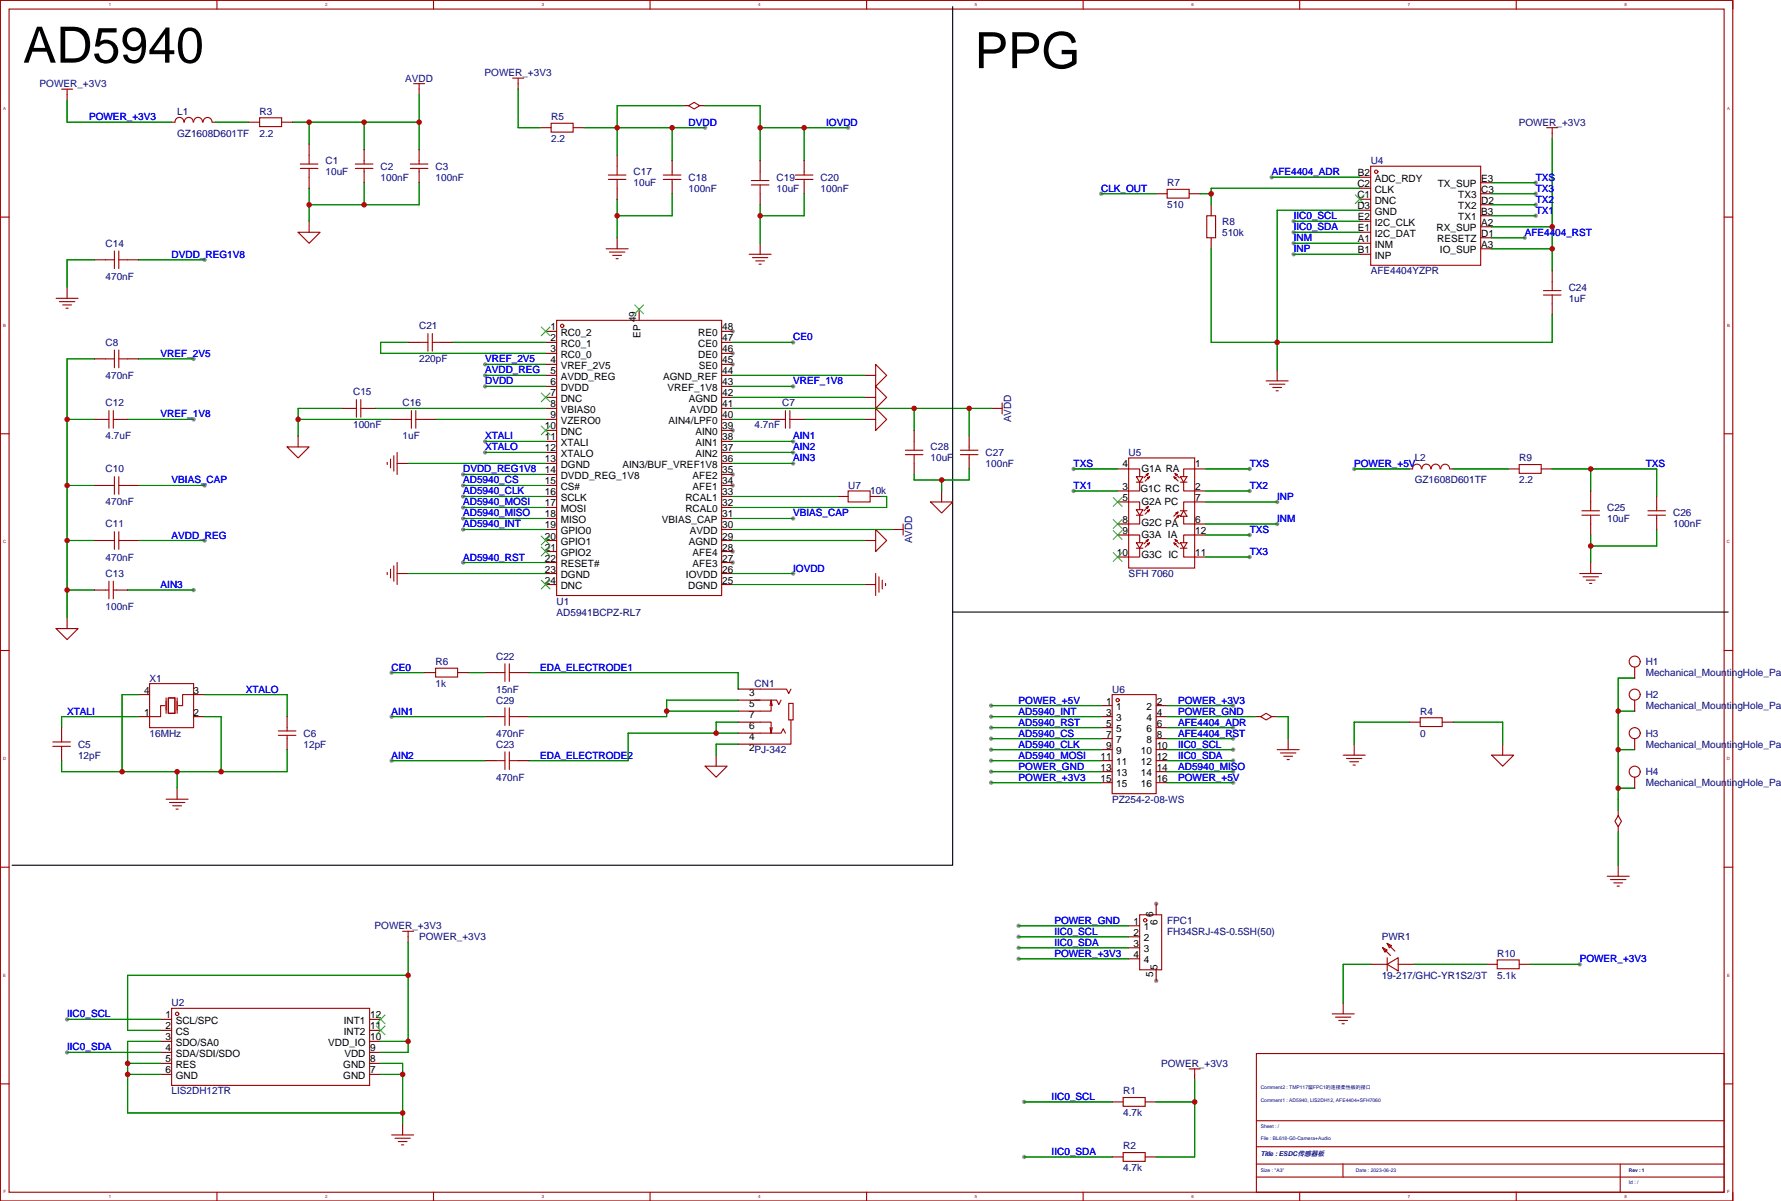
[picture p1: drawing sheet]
<svg xmlns="http://www.w3.org/2000/svg" width="571mm" height="385mm" viewBox="0 0 571 385" stroke-linecap="round" stroke-linejoin="round" font-family="sans-serif">
<g fill="#999">
<circle cx="317.9" cy="226.1" r=".71"/>
<circle cx="317.9" cy="229.7" r=".71"/>
<circle cx="317.9" cy="233.2" r=".71"/>
<circle cx="317.9" cy="236.7" r=".71"/>
<circle cx="317.9" cy="240.2" r=".71"/>
<circle cx="317.9" cy="243.8" r=".71"/>
<circle cx="317.9" cy="247.3" r=".71"/>
<circle cx="317.9" cy="250.8" r=".71"/>
<circle cx="395.5" cy="226.1" r=".71"/>
<circle cx="395.5" cy="233.2" r=".71"/>
<circle cx="395.5" cy="236.7" r=".71"/>
<circle cx="395.5" cy="240.2" r=".71"/>
<circle cx="395.5" cy="243.8" r=".71"/>
<circle cx="395.5" cy="247.3" r=".71"/>
<circle cx="395.5" cy="250.8" r=".71"/>
<circle cx="21.5" cy="326.7" r=".71"/>
<circle cx="21.5" cy="337.3" r=".71"/>
<circle cx="328.4" cy="353.1" r=".71"/>
<circle cx="328.4" cy="370.8" r=".71"/>
<circle cx="326.7" cy="296.7" r=".71"/>
<circle cx="326.7" cy="300.2" r=".71"/>
<circle cx="326.7" cy="303.7" r=".71"/>
<circle cx="326.7" cy="307.3" r=".71"/>
<circle cx="155.6" cy="141.5" r=".71"/>
<circle cx="155.6" cy="145" r=".71"/>
<circle cx="155.6" cy="116.8" r=".71"/>
<circle cx="148.5" cy="152" r=".71"/>
<circle cx="254.4" cy="148.5" r=".71"/>
<circle cx="254.4" cy="123.8" r=".71"/>
<circle cx="254.4" cy="166.2" r=".71"/>
<circle cx="155.6" cy="120.3" r=".71"/>
<circle cx="62.1" cy="115" r=".71"/>
<circle cx="62.1" cy="134.4" r=".71"/>
<circle cx="65.6" cy="155.6" r=".71"/>
<circle cx="65.6" cy="173.2" r=".71"/>
<circle cx="62.1" cy="189.1" r=".71"/>
<circle cx="65.6" cy="83.3" r=".71"/>
<circle cx="155.6" cy="123.8" r=".71"/>
<circle cx="254.4" cy="183.8" r=".71"/>
<circle cx="272" cy="40.9" r=".71"/>
<circle cx="226.1" cy="40.9" r=".71"/>
<circle cx="148.5" cy="155.6" r=".71"/>
<circle cx="148.5" cy="159.1" r=".71"/>
<circle cx="148.5" cy="162.6" r=".71"/>
<circle cx="148.5" cy="166.2" r=".71"/>
<circle cx="148.5" cy="169.7" r=".71"/>
<circle cx="148.5" cy="180.3" r=".71"/>
<circle cx="407.8" cy="56.8" r=".71"/>
<circle cx="353.1" cy="62.1" r=".71"/>
<circle cx="414.9" cy="78" r=".71"/>
<circle cx="414.9" cy="81.5" r=".71"/>
<circle cx="409.6" cy="167.9" r=".71"/>
<circle cx="409.6" cy="160.9" r=".71"/>
<circle cx="414.9" cy="74.4" r=".71"/>
<circle cx="414.9" cy="70.9" r=".71"/>
<circle cx="489" cy="76.2" r=".71"/>
<circle cx="492.5" cy="58.6" r=".71"/>
<circle cx="492.5" cy="62.1" r=".71"/>
<circle cx="492.5" cy="65.6" r=".71"/>
<circle cx="492.5" cy="69.1" r=".71"/>
<circle cx="344.3" cy="150.3" r=".71"/>
<circle cx="344.3" cy="157.3" r=".71"/>
<circle cx="400.8" cy="150.3" r=".71"/>
<circle cx="400.8" cy="157.3" r=".71"/>
<circle cx="400.8" cy="171.4" r=".71"/>
<circle cx="400.8" cy="178.5" r=".71"/>
<circle cx="434.3" cy="150.3" r=".71"/>
<circle cx="506.6" cy="309" r=".71"/>
<circle cx="125.6" cy="215.5" r=".71"/>
<circle cx="254.4" cy="109.7" r=".71"/>
<circle cx="125.6" cy="243.8" r=".71"/>
<circle cx="254.4" cy="145" r=".71"/>
<circle cx="125.6" cy="229.7" r=".71"/>
<circle cx="254.4" cy="141.5" r=".71"/>
<circle cx="235" cy="180.3" r=".71"/>
<circle cx="235" cy="176.7" r=".71"/>
<circle cx="235" cy="155.6" r=".71"/>
<circle cx="235" cy="152" r=".71"/>
<circle cx="235" cy="137.9" r=".71"/>
<circle cx="235" cy="116.8" r=".71"/>
<circle cx="235" cy="113.2" r=".71"/>
<circle cx="235" cy="106.2" r=".71"/>
<circle cx="370.8" cy="314.3" r=".71"/>
<circle cx="370.8" cy="289.6" r=".71"/>
</g>
<g fill="none" stroke="#a10000" stroke-width=".35">
<path d="M.1 .1h555.6v384.8h-555.6zM2.9 2.9h550v379.2h-550zM69.6 .1v2.8M139 .1v2.8M208.5 .1v2.8M277.9 .1v2.8M347.4 .1v2.8M416.8 .1v2.8M486.2 .1v2.8M555.7 .1v2.8M19.8 28.6h3.5M21.5 28.6v1.7"/>
<path d="M56.1 39.1a1.41 1.41 0 0 1 1.4-1.5 1.41 1.41 0 0 1 1.4 1.5M59.1 39.1a1.41 1.41 0 0 1 1.4-1.5 1.41 1.41 0 0 1 1.4 1.5M62.1 39.1a1.41 1.41 0 0 1 1.4-1.5 1.41 1.41 0 0 1 1.4 1.5M65.2 39.1a1.41 1.41 0 0 1 1.4-1.5 1.41 1.41 0 0 1 1.4 1.5M83.3 37.7h7v2.9h-7zM132.6 26.8h3.6M134.4 26.8v1.8M164.4 25h3.5M166.2 25v1.8M176.7 39.5h7.1v2.8h-7.1zM220.8 33.9l1.8-1.1 1.8 1.1-1.8 1zM96.3 52.6h5.7"/>
<path d="M96.3 54h5.7M99.1 49.7v2.9M99.1 54v2.8M113.9 52.6h5.7M113.9 54h5.7M116.8 51.5v1.1M116.8 54v1M131.6 52.6h5.6M131.6 54h5.6M134.4 51.5v1.1M134.4 54v1M195.1 56.1h5.6"/>
<path d="M195.1 57.5h5.6M197.9 53.3v2.8M197.9 57.5v2.8M212.7 56.1h5.7M212.7 57.5h5.7M215.5 55v1.1M215.5 57.5v1.1M240.9 57.9h5.7M240.9 59.3h5.7M243.8 55v2.9M243.8 59.3v2.8M255.1 56.1h5.6"/>
<path d="M255.1 57.5h5.6M257.9 55v1.1M257.9 57.5v1.1M439.6 53.3h35.2v31.7h-35.2zM496 40.9h3.5M497.8 40.9v1.8M.1 69.6h2.8M95.6 74.4h7.1l-3.6 3.6zM194.4 79.7h7M374.3 60.7h7.1v2.8h-7.1zM387 69.1h2.8v7.1h-2.8zM552.9 69.6h2.8"/>
<path d="M18 95.6h7M19 96.7h5M20.1 97.7h2.8M21.2 98.8h.7M33.9 83.3h2.8M36.7 80.4v5.7M38.1 80.4v5.7M38.1 83.3h2.8M195.4 80.8h5M196.5 81.8h2.8M197.6 82.9h.7M240.2 81.5h7.1"/>
<path d="M241.3 82.6h4.9M242.4 83.6h2.8M243.4 84.7h.7M494.9 93.1h5.7M494.9 94.5h5.7M497.8 90.3v2.8M497.8 94.5v2.9M33.9 115h2.8M36.7 112.2v5.6M38.1 115h2.8M38.1 112.2v5.6M134.4 109.7h2.8"/>
<path d="M137.2 106.9v5.6M138.6 109.7h2.9M138.6 106.9v5.6M178.5 102.7h52.9v88.2h-52.9zM280.8 116.8l3.5 3.5-3.5 3.5zM.1 139h2.8M33.9 134.4h1M34.9 131.6v5.6M36.3 134.4h1.1M36.3 131.6v5.6M113.2 130.9h1.1M114.3 128.1v5.6"/>
<path d="M115.7 130.9h1.1M115.7 128.1v5.6M129.1 134.4h2.8M131.9 131.6v5.6M133.3 134.4h2.9M133.3 131.6v5.6M250.8 134.4h1.1M251.9 131.6v5.6M253.3 131.6v5.6M253.3 134.4h1.1M280.8 130.9l3.5 3.5-3.5 3.5zM280.8 123.8l3.5 3.6-3.5 3.5z"/>
<path d="M319.6 130.9h1.8M321.4 129.1v3.5M406 122.1h7.1M407.1 123.1h4.9M408.2 124.2h2.8M409.2 125.2h.7M552.9 139h2.8M33.9 155.6h2.8M36.7 152.8v5.6M38.1 152.8v5.6M38.1 155.6h2.8M92.1 143.2h7l-3.5 3.6z"/>
<path d="M124.2 148.2v.7M125.2 147.1v2.8M126.3 146.1v4.9M127.4 145v7M272 157.3h7v3.6h-7zM290.3 144.3h5.7M290.3 145.7h5.7M293.2 141.5v2.8M293.2 145.7v2.8M308 144.3h5.6M308 145.7h5.6M310.8 143.2v1.1"/>
<path d="M310.8 145.7v1.1M361.9 146.8h21.2v35.2h-21.2zM361.9 150.3h3.6v2.5M364.4 152.8h2.1l-1 1.7zM364.4 154.5h2.1M365.5 154.5v2.8h-3.6M367.6 152l.7-.3-.4 .7zM367.9 153.1l.8-.3-.4 .7zM367.9 152l-1 1.1M368.3 153.1l-1.1 1.1M376.4 152.8l.7 .3-.3 .4zM376.8 151.7l.7 .3-.4 .4z"/>
<path d="M376.8 153.1l1 1.1M377.1 152l1.1 1.1M378.5 152.8h2.1l-1 1.7zM378.5 154.5h2.1M379.6 154.5v2.8h3.5M383.1 150.3h-3.5v2.5M453 150.3a1.41 1.41 0 0 1 1.4-1.6 1.41 1.41 0 0 1 1.4 1.6M456 150.3a1.41 1.41 0 0 1 1.4-1.6 1.41 1.41 0 0 1 1.4 1.6M459 150.3a1.41 1.41 0 0 1 1.4-1.6 1.41 1.41 0 0 1 1.4 1.6M462 150.3a1.41 1.41 0 0 1 1.4-1.5 1.41 1.41 0 0 1 1.4 1.5M487.2 148.9h7v2.8h-7zM33.9 173.2h2.8"/>
<path d="M36.7 170.4v5.6M38.1 170.4v5.6M38.1 173.2h2.8M280.8 169.7l3.5 3.5-3.5 3.5zM287.9 169.7h1.7M289.6 167.9v3.5M298.4 160.9h7.1l-3.5 3.5zM361.9 160.9h3.6v2.4M361.9 171.4h3.6v2.5M364.4 163.3h2.1l-1 1.8zM364.4 173.9h2.1l-1 1.8zM364.4 165.1h2.1"/>
<path d="M364.4 175.7h2.1M365.5 165.1v2.8h-3.6M365.5 175.7v2.8h-3.6M367.6 162.6l.7-.3-.4 .7zM367.6 173.2l.7-.3-.4 .7zM367.9 163.7l.8-.4-.4 .7zM367.9 174.3l.8-.4-.4 .7zM367.9 162.6l-1 1.1M367.9 173.2l-1 1.1M368.3 163.7l-1.1 1M368.3 174.3l-1.1 1M376.4 173.9l.7 .4-.3 .3z"/>
<path d="M376.8 172.9l.7 .3-.4 .4zM376.8 174.3l1 1M377.1 164.4l.7-.4-.3 .7zM377.1 173.2l1.1 1.1M377.5 165.5l.7-.4-.4 .7zM377.5 164.4l-1.1 1.1M377.8 165.5l-1 1M378.5 173.9h2.1l-1 1.8zM378.5 175.7h2.1M378.5 163.7h2.1M379.6 175.7v2.8h3.5M379.6 163.7l1 1.8h-2.1z"/>
<path d="M379.6 165.5v2.4h3.5M383.1 171.4h-3.5v2.5M383.1 160.9h-3.5v2.8M507.3 165.1h5.6M507.3 163.7h5.6M510.1 160.9v2.8M510.1 165.1v2.8M528.5 165.1h5.6M528.5 163.7h5.6M531.3 162.6v1.1M531.3 165.1v1.1M33.9 189.1h1"/>
<path d="M34.9 186.3v5.6M36.3 186.3v5.6M36.3 189.1h1.1M124.2 183.4v.8M125.2 182.4v2.8M126.3 181.3v5M127.4 180.3v7M280.8 183.8v7.1M281.9 184.9v4.9M282.9 185.9v2.8M284 187v.7M506.6 183.8h7"/>
<path d="M507.6 184.9h5M508.7 185.9h2.8M509.8 187h.7M.1 208.5h2.8M18 201.4h7l-3.5 3.6zM48 219.1h14.1v14.1h-14.1zM139.7 214.1h7.1v2.9h-7.1zM159.1 215.5h2.8M161.9 212.7v5.7M163.3 215.5h2.9M163.3 212.7v5.7M552.9 208.5h2.8"/>
<path d="M16.9 237.8h5.7M16.9 239.2h5.7M19.8 236.7v1.1M19.8 239.2v1M52.9 226.1h-1.4v3.6h-3.5M53.3 223.7v4.9M54 223.7h2.1v4.9h-2.1zM56.8 223.7v4.9M62.1 222.6h-3.5v3.5h-1.5M89.3 234.2h5.6M89.3 235.7h5.6M92.1 233.2v1"/>
<path d="M92.1 235.7v1M159.1 229.7h2.8M161.9 226.8v5.7M163.3 226.8v5.7M163.3 229.7h2.9M242 224.4h7.1l.7 1.4 .7-1.4M243.8 220.8h8.4l.7 1.4 .7-1.4M243.8 231.4h3.5v3.5l-.4-1.7M243.8 234.9h6.7l.7-1.4 .7 1.4M247.3 224.4l-.4 1.7M247.6 226.1l-.3-1.7v3.5h-3.5M247.6 233.2l-.3 1.7"/>
<path d="M252.9 225.4h1.5v5.3h-1.5zM253.6 230.7v7.8h-9.8M356.7 222.6h14.1v31.8h-14.1zM404.3 229.7l1.7-1.1 1.8 1.1-1.8 1zM455.4 230h7.1v2.8h-7.1zM53.3 256.1h7M54.3 257.2h5M55.4 258.2h2.8M56.4 259.3h.7M159.1 243.8h2.8M161.9 240.9v5.7M163.3 240.9v5.7"/>
<path d="M163.3 243.8h2.9M226.1 245.5h7.1l-3.5 3.6zM409.6 240.2h7M410.6 241.3h5M411.7 242.4h2.8M412.7 243.4h.8M430.7 242h7.1M431.8 243.1h4.9M432.9 244.1h2.8M433.9 245.2h.7M478.4 242h7l-3.5 3.5zM.1 277.9h2.8"/>
<path d="M518.9 261.4l1.1 1.8-1.1 1.7-1-1.7zM552.9 277.9h2.8M129.1 298.4h3.5M130.9 298.4v1.8M365.5 293.2h7v17.6h-7zM515.4 280.8h7.1M516.5 281.9h4.9M517.5 282.9h2.8M518.6 284h.7M443.4 303.7l1.5 .7-.8 .8zM443.4 303.7l2.5 2.5M444.9 309l3.5-2.1v4.2z"/>
<path d="M444.9 302.3l1.4 .7-.7 .7zM444.9 302.3l2.4 2.5M444.9 306.9v4.2M480.1 307.6h7.1v2.8h-7.1zM55 323.1h63.5v24.7h-63.5zM402.9 337.6h150v44.5h-150zM427.2 324.9h7.1M428.3 326h4.9M429.3 327h2.9M430.4 328.1h.7M.1 347.4h2.8M360.2 351.7h7v2.8h-7z"/>
<path d="M381.4 342.5h3.5M383.1 342.5v1.8M402.9 359.2h150M552.9 347.4h2.8M125.6 363.7h7M126.6 364.8h5M127.7 365.8h2.8M128.8 366.9h.7M360.2 369.4h7v2.8h-7zM402.9 377.2h150M402.9 373h150M402.9 367.5h150"/>
<path d="M430.7 373v4.2M519.6 373v9.1M69.6 382.1v2.8M139 382.1v2.8M208.5 382.1v2.8M277.9 382.1v2.8M347.4 382.1v2.8M416.8 382.1v2.8M486.2 382.1v2.8M555.7 382.1v2.8"/>
<circle cx="441.3" cy="55" r=".53"/>
<circle cx="180.3" cy="104.4" r=".53"/>
<circle cx="524.2" cy="212" r="1.76"/>
<circle cx="358.4" cy="224.4" r=".53"/>
<circle cx="524.2" cy="235" r="1.76"/>
<circle cx="524.2" cy="222.6" r="1.76"/>
<circle cx="524.2" cy="247.3" r="1.76"/>
<circle cx="367.2" cy="294.9" r=".53"/>
<circle cx="56.8" cy="324.9" r=".53"/>
</g>
<g fill="none" stroke="#870000" stroke-width=".35">
<path d="M21.5 30.3v1.8M55 39.2h1.1M68.1 39.2h1M79.7 39.2h3.6M90.3 39.2h3.5M134.4 28.6v1.7M166.2 26.8v1.8M219.1 33.9h1.7M224.4 33.9h1.7M99.1 46.2v3.5M99.1 56.8v3.5M116.8 48v3.5"/>
<path d="M116.8 55v3.6M134.4 48v3.5M134.4 55v3.6M173.2 40.9h3.5M183.8 40.9h3.5M197.9 49.7v3.6M215.5 51.5v3.5M215.5 58.6v3.5M243.8 51.5v3.5M257.9 51.5v3.5M257.9 58.6v3.5M436 56.8h3.6"/>
<path d="M474.8 58.6h3.6M497.8 42.7v1.7M99.1 70.9v3.5M197.9 60.3v3.6M197.9 76.2v3.5M243.8 62.1v3.5M243.8 78v3.5M370.8 62.1h3.5M381.4 62.1h3.5M388.4 65.6v3.5M388.4 76.2v3.5M436 60.3h3.6"/>
<path d="M436 63.9h3.6M436 67.4h3.6M436 70.9h3.6M436 74.4h3.6M436 78h3.6M474.8 79.7h3.6M474.8 76.2h3.6M474.8 72.7h3.6M474.8 69.1h3.6M474.8 65.6h3.6M474.8 62.1h3.6M21.5 92.1v3.5"/>
<path d="M30.3 83.3h3.6M40.9 83.3h3.5M205 99.1v3.6M436 81.5h3.6M497.8 86.8v3.5M497.8 97.4v3.5M30.3 115h3.6M40.9 115h3.5M130.9 109.7h3.5M141.5 109.7h3.5M175 106.2h3.5M175 109.7h3.5"/>
<path d="M175 113.2h3.5M175 116.8h3.5M231.4 106.2h3.5M231.4 109.7h3.5M231.4 113.2h3.5M231.4 116.8h3.5M409.6 118.5v3.6M30.3 134.4h3.6M37.4 134.4h3.5M95.6 139.7v3.5M109.7 130.9h3.5M116.8 130.9h3.5"/>
<path d="M125.6 134.4h3.5M136.2 134.4h3.5M175 120.3h3.5M175 123.8h3.5M175 127.4h3.5M175 130.9h3.5M175 134.4h3.5M175 137.9h3.5M231.4 120.3h3.5M231.4 123.8h3.5M231.4 127.4h3.5M231.4 130.9h3.5"/>
<path d="M231.4 134.4h3.5M231.4 137.9h3.5M247.3 134.4h3.5M254.4 134.4h3.5M277.3 120.3h3.5M277.3 127.4h3.5M277.3 134.4h3.5M293.2 137.9v3.6M310.8 139.7v3.5M317.9 130.9h1.7M30.3 155.6h3.6M40.9 155.6h3.5"/>
<path d="M127.4 148.5h3.5M175 141.5h3.5M175 145h3.5M175 148.5h3.5M175 152h3.5M175 155.6h3.5M175 159.1h3.5M231.4 141.5h3.5M231.4 145h3.5M231.4 148.5h3.5M231.4 152h3.5M231.4 155.6h3.5"/>
<path d="M231.4 159.1h3.5M268.5 159.1h3.5M279 159.1h3.6M293.2 148.5v3.5M302 157.3v3.6M310.8 146.8v3.5M358.4 150.3h3.5M358.4 157.3h3.5M383.1 150.3h3.5M383.1 157.3h3.5M451.9 150.3h1.1M465 150.3h1"/>
<path d="M483.7 150.3h3.5M494.2 150.3h3.6M510.1 157.3v3.6M531.3 159.1v3.5M30.3 173.2h3.6M40.9 173.2h3.5M175 162.6h3.5M175 166.2h3.5M175 169.7h3.5M175 173.2h3.5M175 176.7h3.5M231.4 162.6h3.5"/>
<path d="M231.4 166.2h3.5M231.4 169.7h3.5M231.4 173.2h3.5M231.4 176.7h3.5M277.3 173.2h3.5M286.1 169.7h1.8M358.4 160.9h3.5M358.4 167.9h3.5M358.4 171.4h3.5M358.4 178.5h3.5M383.1 160.9h3.5M383.1 167.9h3.5"/>
<path d="M383.1 171.4h3.5M383.1 178.5h3.5M510.1 167.9v3.5M531.3 166.2v3.5M21.5 197.9v3.5M30.3 189.1h3.6M37.4 189.1h3.5M127.4 183.8h3.5M175 180.3h3.5M175 183.8h3.5M175 187.3h3.5M231.4 180.3h3.5"/>
<path d="M231.4 183.8h3.5M231.4 187.3h3.5M277.3 187.3h3.5M510.1 180.3v3.5M136.2 215.5h3.5M146.8 215.5h3.5M155.6 215.5h3.5M166.2 215.5h3.5M524.2 213.8v3.5M19.8 233.2v3.5M44.4 229.7h3.6M44.4 222.6h3.6"/>
<path d="M62.1 229.7h3.5M62.1 222.6h3.5M92.1 229.7v3.5M92.1 236.7v3.5M155.6 229.7h3.5M166.2 229.7h3.5M236.7 231.4h7.1M236.7 220.8h7.1M236.7 234.9h7.1M236.7 224.4h7.1M236.7 227.9h7.1M236.7 238.5h7.1"/>
<path d="M353.1 226.1h3.6M353.1 229.7h3.6M353.1 233.2h3.6M353.1 236.7h3.6M370.8 226.1h3.5M370.8 229.7h3.5M370.8 233.2h3.5M370.8 236.7h3.5M402.5 229.7h1.8M407.8 229.7h1.8M413.1 236.7v3.5M434.3 238.5v3.5"/>
<path d="M451.9 231.4h3.5M462.5 231.4h3.5M481.9 238.5v3.5M524.2 224.4v3.5M524.2 236.7v3.5M19.8 240.2v3.6M56.8 252.6v3.5M155.6 243.8h3.5M166.2 243.8h3.5M229.7 242v3.5M353.1 250.8h3.6M353.1 247.3h3.6"/>
<path d="M353.1 243.8h3.6M353.1 240.2h3.6M370.8 250.8h3.5M370.8 247.3h3.5M370.8 243.8h3.5M370.8 240.2h3.5M518.9 259.6v1.8M524.2 249.1v3.5M518.9 264.9v1.8M518.9 277.3v3.5M361.9 296.7h3.6M370.8 289.6v3.6"/>
<path d="M130.9 300.2v1.8M361.9 300.2h3.6M361.9 303.7h3.6M361.9 307.3h3.6M370.8 310.8v3.5M439.6 309h5.3M448.4 309h5.3M476.6 309h3.5M487.2 309h3.5M51.5 326.7h3.5M51.5 330.2h3.5M51.5 333.7h3.5"/>
<path d="M51.5 337.3h3.5M118.5 326.7h3.6M118.5 330.2h3.6M118.5 333.7h3.6M118.5 337.3h3.6M430.7 321.4v3.5M51.5 340.8h3.5M51.5 344.3h3.5M118.5 340.8h3.6M118.5 344.3h3.6M356.7 353.1h3.5M367.2 353.1h3.6"/>
<path d="M383.1 344.3v1.8M129.1 360.2v3.5M356.7 370.8h3.5M367.2 370.8h3.6"/>
</g>
<g fill="none" stroke="#3c3" stroke-width=".35">
<path d="M434.6 62.4l2.8 2.9M437.4 62.4l-2.8 2.9M203.6 97.7l2.8 2.8M206.4 97.7l-2.8 2.8M173.6 104.8l2.8 2.8M176.4 104.8l-2.8 2.8M173.6 125.9l2.8 2.9M173.6 136.5l2.8 2.8M176.4 125.9l-2.8 2.9M176.4 136.5l-2.8 2.8M357 159.5l2.8 2.8M359.8 159.5l-2.8 2.8"/>
<path d="M173.6 171.8l2.8 2.8M173.6 175.3l2.8 2.9M176.4 171.8l-2.8 2.8M176.4 175.3l-2.8 2.9M357 166.5l2.8 2.8M357 170l2.8 2.9M357 177.1l2.8 2.8M359.8 166.5l-2.8 2.8M359.8 170l-2.8 2.9M359.8 177.1l-2.8 2.8M173.6 185.9l2.8 2.8M176.4 185.9l-2.8 2.8"/>
<path d="M120.6 328.8l2.9 2.8M120.6 325.3l2.9 2.8M123.5 328.8l-2.9 2.8M123.5 325.3l-2.9 2.8"/>
</g>
<g fill="none" stroke="#008700" stroke-width=".35">
<path d="M21.5 32.1v7.1h33.5M69.1 39.2h10.6M93.8 39.2h40.6M99.1 39.2v7M116.8 39.2v8.8M134.4 30.3v17.7M166.2 28.6v12.3h7M219.1 33.9h-21.2v15.8M226.1 33.9h17.7v17.6M116.8 58.6v7M134.4 58.6v7h-35.3M187.3 40.9h38.8"/>
<path d="M215.5 40.9v10.6M243.8 40.9h28.2M257.9 40.9v10.6M407.8 56.8h28.2M478.4 58.6h14.1M497.8 44.4v42.4M99.1 60.3v10.6M197.9 63.9v12.3M215.5 62.1v7h-17.6M243.8 65.6v12.4M257.9 62.1v7h-14.1M353.1 62.1h17.7"/>
<path d="M384.9 62.1h3.5M388.4 79.7v30h109.4v-8.8M414.9 78h21.1M414.9 74.4h21.1M414.9 70.9h21.1M436 60.3h-47.6v5.3M436 67.4h-26.4v51.1M478.4 65.6h14.1M478.4 69.1h14.1M478.4 62.1h14.1M478.4 72.7h19.4M478.4 79.7h19.4"/>
<path d="M478.4 76.2h10.5M30.3 83.3h-8.8v8.8M44.4 83.3h21.2M414.9 81.5h21.1M30.3 115h-8.8v82.9M44.4 115h17.7M130.9 109.7h-8.8v3.5h52.9M145 109.7h30M155.6 116.8h19.4M234.9 109.7h19.5M21.5 134.4h8.8M40.9 134.4h21.2"/>
<path d="M95.6 134.4h30M109.7 130.9h-14.1v8.8M120.3 130.9h54.7M139.7 134.4h35.3M155.6 123.8h19.4M155.6 120.3h19.4M234.9 134.4h12.4M234.9 123.8h19.5M234.9 120.3h42.4M234.9 127.4h42.4M234.9 130.9h83M257.9 134.4h19.4"/>
<path d="M293.2 130.9v7M310.8 130.9v8.8M21.5 155.6h8.8M44.4 155.6h21.2M130.9 148.5h44.1M148.5 159.1h26.5M148.5 152h26.5M148.5 155.6h26.5M155.6 141.5h19.4M155.6 145h19.4M234.9 159.1h33.6M234.9 141.5h19.5"/>
<path d="M234.9 145h19.5M234.9 148.5h19.5M282.6 159.1h1.7v3.5h-49.4M302 153.8v3.5M310.8 150.3v3.5h-17.6v-1.8M344.3 150.3h14.1M344.3 157.3h14.1M386.6 150.3h14.2M386.6 157.3h14.2M434.3 150.3h17.6M466 150.3h17.7M497.8 150.3h33.5v8.8"/>
<path d="M510.1 150.3v7M21.5 173.2h8.8M44.4 173.2h21.2M148.5 162.6h26.5M148.5 166.2h26.5M148.5 169.7h26.5M234.9 166.2h19.5M234.9 173.2h42.4M234.9 169.7h51.2M386.6 167.9h23M386.6 160.9h23M386.6 171.4h14.2"/>
<path d="M386.6 178.5h14.2M510.1 171.4v8.9M531.3 169.7v5.3h-21.2M21.5 189.1h8.8M40.9 189.1h21.2M130.9 183.8h44.1M148.5 180.3h26.5M234.9 183.8h19.5M234.9 187.3h42.4M125.6 215.5h10.6M150.3 215.5h5.3M169.7 215.5h67v5.3"/>
<path d="M524.2 217.3h-5.3v42.3M44.4 229.7h-24.6v3.5M44.4 222.6h-5.2v24.7M65.6 229.7h5.3v17.6M65.6 222.6h26.5v7.1M125.6 229.7h30M213.8 227.9h22.9M236.7 224.4h-22.9v5.3h-44.1M236.7 234.9h-35.3v8.9h-31.7M236.7 231.4h-7v3.5M236.7 238.5h-7v3.5M317.9 226.1h35.2"/>
<path d="M317.9 229.7h35.2M317.9 233.2h35.2M317.9 236.7h35.2M374.3 226.1h21.2M374.3 229.7h28.2M374.3 233.2h21.2M374.3 236.7h21.2M409.6 229.7h3.5v7M451.9 231.4h-17.6v7.1M466 231.4h15.9v7.1M518.9 227.9h5.3M56.8 247.3v5.3"/>
<path d="M92.1 240.2v7.1h-72.3v-3.5M125.6 243.8h30M317.9 240.2h35.2M317.9 243.8h35.2M317.9 247.3h35.2M317.9 250.8h35.2M374.3 240.2h21.2M374.3 243.8h21.2M374.3 247.3h21.2M374.3 250.8h21.2M518.9 240.2h5.3M518.9 252.6h5.3"/>
<path d="M518.9 266.7v10.6M326.7 296.7h35.2M130.9 302v35.3h-8.8M130.9 312.6h-90v17.6h10.6M326.7 300.2h35.2M326.7 303.7h35.2M326.7 307.3h35.2M439.6 309h-8.9v12.4M453.7 309h22.9M490.7 309h15.9M21.5 326.7h30M21.5 337.3h30"/>
<path d="M51.5 333.7h-10.6v23h88.2M122.1 333.7h8.8M40.9 344.3h10.6M40.9 340.8h10.6M122.1 340.8h7v19.4M122.1 344.3h7M328.4 353.1h28.3M370.8 353.1h12.3M383.1 346.1v24.7h-12.3M328.4 370.8h28.3"/>
</g>
<path d="M305.5 2.1v275.2h-301.6M305.5 196.1h248.7" fill="none" stroke="#000" stroke-width=".35"/>
<g fill="#c00">
<circle cx="129.1" cy="356.7" r=".88"/>
<circle cx="129.1" cy="344.3" r=".88"/>
<circle cx="40.9" cy="340.8" r=".88"/>
<circle cx="40.9" cy="344.3" r=".88"/>
<circle cx="130.9" cy="333.7" r=".88"/>
<circle cx="130.9" cy="312.6" r=".88"/>
<circle cx="383.1" cy="353.1" r=".88"/>
<circle cx="518.9" cy="252.6" r=".88"/>
<circle cx="518.9" cy="240.2" r=".88"/>
<circle cx="518.9" cy="227.9" r=".88"/>
<circle cx="99.1" cy="65.6" r=".88"/>
<circle cx="116.8" cy="65.6" r=".88"/>
<circle cx="134.4" cy="39.2" r=".88"/>
<circle cx="116.8" cy="39.2" r=".88"/>
<circle cx="99.1" cy="39.2" r=".88"/>
<circle cx="56.8" cy="247.3" r=".88"/>
<circle cx="39.2" cy="247.3" r=".88"/>
<circle cx="70.9" cy="247.3" r=".88"/>
<circle cx="21.5" cy="134.4" r=".88"/>
<circle cx="21.5" cy="155.6" r=".88"/>
<circle cx="21.5" cy="173.2" r=".88"/>
<circle cx="21.5" cy="189.1" r=".88"/>
<circle cx="293.2" cy="130.9" r=".88"/>
<circle cx="310.8" cy="130.9" r=".88"/>
<circle cx="95.6" cy="134.4" r=".88"/>
<circle cx="197.9" cy="69.1" r=".88"/>
<circle cx="243.8" cy="69.1" r=".88"/>
<circle cx="243.8" cy="40.9" r=".88"/>
<circle cx="257.9" cy="40.9" r=".88"/>
<circle cx="197.9" cy="40.9" r=".88"/>
<circle cx="215.5" cy="40.9" r=".88"/>
<circle cx="388.4" cy="62.1" r=".88"/>
<circle cx="409.6" cy="109.7" r=".88"/>
<circle cx="497.8" cy="72.7" r=".88"/>
<circle cx="497.8" cy="79.7" r=".88"/>
<circle cx="510.1" cy="175" r=".88"/>
<circle cx="510.1" cy="150.3" r=".88"/>
<circle cx="229.7" cy="234.9" r=".88"/>
<circle cx="302" cy="153.8" r=".88"/>
<circle cx="213.8" cy="227.9" r=".88"/>
</g>
<g font-size="16">
<text x="7.4" y="20.1">AD5940</text>
<text x="312.6" y="21.8">PPG</text>
</g>
<g font-size="3.2" fill="#000080">
<text x="12.7" y="27.9">POWER_+3V3</text>
<text x="130" y="26.2">AVDD</text>
<text x="155.4" y="24.4">POWER_+3V3</text>
<text x="56.8" y="36.8">L1</text>
<text x="83.3" y="36.8">R3</text>
<text x="176.7" y="38.5">R5</text>
<text x="487" y="40.3">POWER_+3V3</text>
<text x="56.8" y="43.8">GZ1608D601TF</text>
<text x="83.3" y="43.8">2.2</text>
<text x="176.7" y="45.6">2.2</text>
<text x="104.4" y="52.6">C1</text>
<text x="439.6" y="52.6">U4</text>
<text x="104.4" y="56.2">10uF</text>
<text x="122.1" y="54.4">C2</text>
<text x="122.1" y="57.9">100nF</text>
<text x="139.7" y="54.4">C3</text>
<text x="139.7" y="57.9">100nF</text>
<text x="203.2" y="56.2">C17</text>
<text x="203.2" y="59.7">10uF</text>
<text x="220.8" y="57.9">C18</text>
<text x="249.1" y="57.9">C19</text>
<text x="263.2" y="57.9">C20</text>
<text x="374.3" y="59.7">R7</text>
<text x="220.8" y="61.4">100nF</text>
<text x="249.1" y="61.4">10uF</text>
<text x="263.2" y="61.4">100nF</text>
<text x="374.3" y="66.7">510</text>
<text x="391.9" y="72">R8</text>
<text x="391.9" y="75.6">510k</text>
<text x="33.9" y="79.1">C14</text>
<text x="33.9" y="89.7">470nF</text>
<text x="439.6" y="87.9">AFE4404YZPR</text>
<text x="503.1" y="93.2">C24</text>
<text x="503.1" y="96.7">1uF</text>
<text x="134.4" y="105.5">C21</text>
<text x="33.9" y="110.8">C8</text>
<text x="134.4" y="116.1">220pF</text>
<text x="33.9" y="121.4">470nF</text>
<text x="33.9" y="130.2">C12</text>
<text x="113.2" y="126.7">C15</text>
<text x="129.1" y="130.2">C16</text>
<text x="250.8" y="130.2">C7</text>
<text x="113.2" y="137.3">100nF</text>
<text x="242" y="137.3">4.7nF</text>
<text x="324.3" y="135.3" transform="rotate(-90 324.3 135.3)">AVDD</text>
<text x="33.9" y="140.8">4.7uF</text>
<text x="129.1" y="140.8">1uF</text>
<text x="298.4" y="144.3">C28</text>
<text x="298.4" y="147.9">10uF</text>
<text x="316.1" y="146.1">C27</text>
<text x="316.1" y="149.6">100nF</text>
<text x="361.9" y="146.1">U5</text>
<text x="453.7" y="147.9">L2</text>
<text x="487.2" y="147.9">R9</text>
<text x="33.9" y="151.4">C10</text>
<text x="453.7" y="154.9">GZ1608D601TF</text>
<text x="487.2" y="154.9">2.2</text>
<text x="33.9" y="162">470nF</text>
<text x="272" y="156.7">U7</text>
<text x="279" y="158.5">10k</text>
<text x="515.4" y="163.8">C25</text>
<text x="515.4" y="167.3">10uF</text>
<text x="536.6" y="165.5">C26</text>
<text x="33.9" y="169">C11</text>
<text x="536.6" y="169">100nF</text>
<text x="33.9" y="179.6">470nF</text>
<text x="292.5" y="174.1" transform="rotate(-90 292.5 174.1)">AVDD</text>
<text x="33.9" y="184.9">C13</text>
<text x="361.9" y="184.9">SFH 7060</text>
<text x="33.9" y="195.5">100nF</text>
<text x="178.5" y="193.7">U1</text>
<text x="178.5" y="197.3">AD5941BCPZ-RL7</text>
<text x="139.7" y="213.1">R6</text>
<text x="159.1" y="211.4">C22</text>
<text x="527.8" y="213.1">H1</text>
<text x="48" y="218.4">X1</text>
<text x="139.7" y="220.2">1k</text>
<text x="159.1" y="222">15nF</text>
<text x="242" y="220.2">CN1</text>
<text x="356.7" y="222">U6</text>
<text x="527.8" y="216.7">Mechanical_MountingHole_Pad</text>
<text x="159.1" y="225.5">C29</text>
<text x="527.8" y="223.7">H2</text>
<text x="527.8" y="227.3">Mechanical_MountingHole_Pad</text>
<text x="455.4" y="229">R4</text>
<text x="25" y="239.6">C5</text>
<text x="48" y="236.1">16MHz</text>
<text x="97.4" y="236.1">C6</text>
<text x="97.4" y="239.6">12pF</text>
<text x="159.1" y="239.6">C23</text>
<text x="159.1" y="236.1">470nF</text>
<text x="455.4" y="236.1">0</text>
<text x="527.8" y="236.1">H3</text>
<text x="527.8" y="239.6">Mechanical_MountingHole_Pad</text>
<text x="25" y="243.1">12pF</text>
<text x="159.1" y="250.2">470nF</text>
<text x="527.8" y="248.4">H4</text>
<text x="527.8" y="251.9">Mechanical_MountingHole_Pad</text>
<text x="356.7" y="257.2">PZ254-2-08-WS</text>
<text x="120.1" y="297.8">POWER_+3V3</text>
<text x="374.3" y="296">FPC1</text>
<text x="374.3" y="299.6">FH34SRJ-4S-0.5SH(50)</text>
<text x="134.4" y="301.3">POWER_+3V3</text>
<text x="443.1" y="301.3">PWR1</text>
<text x="480.1" y="306.6">R10</text>
<text x="443.1" y="313.7">19-217/GHC-YR1S2/3T</text>
<text x="480.1" y="313.7">5.1k</text>
<text x="55" y="322.5">U2</text>
<text x="372.4" y="341.9">POWER_+3V3</text>
<text x="55" y="350.7">LIS2DH12TR</text>
<text x="360.2" y="350.7">R1</text>
<text x="360.2" y="357.8">4.7k</text>
<text x="360.2" y="368.4">R2</text>
<text x="360.2" y="375.4">4.7k</text>
</g>
<g font-size="3.2" fill="#00f">
<text x="28.6" y="38.5">POWER_+3V3</text>
<text x="220.8" y="40.3">DVDD</text>
<text x="264.9" y="40.3">IOVDD</text>
<text x="407.8" y="56.2">AFE4404_ADR</text>
<text x="492.5" y="57.9">TXS</text>
<text x="353.1" y="61.4">CLK_OUT</text>
<text x="492.5" y="61.4">TX3</text>
<text x="492.5" y="65">TX2</text>
<text x="414.9" y="70.3">IIC0_SCL</text>
<text x="492.5" y="68.5">TX1</text>
<text x="414.9" y="77.3">INM</text>
<text x="414.9" y="73.8">IIC0_SDA</text>
<text x="488.9" y="75.6">AFE4404_RST</text>
<text x="55" y="82.6">DVDD_REG1V8</text>
<text x="414.9" y="80.8">INP</text>
<text x="254.4" y="109.1">CE0</text>
<text x="51.5" y="114.4">VREF_2V5</text>
<text x="155.6" y="116.1">VREF_2V5</text>
<text x="155.6" y="119.7">AVDD_REG</text>
<text x="155.6" y="123.2">DVDD</text>
<text x="254.4" y="123.2">VREF_1V8</text>
<text x="51.5" y="133.8">VREF_1V8</text>
<text x="155.6" y="140.8">XTALI</text>
<text x="254.4" y="140.8">AIN1</text>
<text x="155.6" y="144.3">XTALO</text>
<text x="254.4" y="147.9">AIN3</text>
<text x="254.4" y="144.3">AIN2</text>
<text x="344.3" y="149.6">TXS</text>
<text x="400.8" y="149.6">TXS</text>
<text x="434.3" y="149.6">POWER_+5V</text>
<text x="527.8" y="149.6">TXS</text>
<text x="55" y="154.9">VBIAS_CAP</text>
<text x="148.5" y="151.4">DVDD_REG1V8</text>
<text x="148.5" y="154.9">AD5940_CS</text>
<text x="148.5" y="158.5">AD5940_CLK</text>
<text x="148.5" y="162">AD5940_MOSI</text>
<text x="344.3" y="156.7">TX1</text>
<text x="400.8" y="156.7">TX2</text>
<text x="409.6" y="160.2">INP</text>
<text x="148.5" y="165.5">AD5940_MISO</text>
<text x="254.4" y="165.5">VBIAS_CAP</text>
<text x="409.6" y="167.3">INM</text>
<text x="55" y="172.6">AVDD_REG</text>
<text x="148.5" y="169">AD5940_INT</text>
<text x="400.8" y="170.8">TXS</text>
<text x="148.5" y="179.6">AD5940_RST</text>
<text x="400.8" y="177.9">TX3</text>
<text x="254.4" y="183.2">IOVDD</text>
<text x="51.5" y="188.4">AIN3</text>
<text x="125.6" y="214.9">CE0</text>
<text x="173.2" y="214.9">EDA_ELECTRODE1</text>
<text x="78.8" y="222">XTALO</text>
<text x="326.7" y="225.5">POWER_+5V</text>
<text x="377.8" y="225.5">POWER_+3V3</text>
<text x="21.5" y="229">XTALI</text>
<text x="125.6" y="229">AIN1</text>
<text x="326.7" y="229">AD5940_INT</text>
<text x="326.7" y="232.5">AD5940_RST</text>
<text x="377.8" y="232.5">AFE4404_ADR</text>
<text x="377.8" y="229">POWER_GND</text>
<text x="326.7" y="236.1">AD5940_CS</text>
<text x="326.7" y="239.6">AD5940_CLK</text>
<text x="377.8" y="236.1">AFE4404_RST</text>
<text x="377.8" y="239.6">IIC0_SCL</text>
<text x="125.6" y="243.1">AIN2</text>
<text x="173.2" y="243.1">EDA_ELECTRODE2</text>
<text x="326.7" y="243.1">AD5940_MOSI</text>
<text x="377.8" y="243.1">IIC0_SDA</text>
<text x="326.7" y="246.7">POWER_GND</text>
<text x="326.7" y="250.2">POWER_+3V3</text>
<text x="377.8" y="246.7">AD5940_MISO</text>
<text x="377.8" y="250.2">POWER_+5V</text>
<text x="338.1" y="296">POWER_GND</text>
<text x="338.1" y="299.6">IIC0_SCL</text>
<text x="338.1" y="303.1">IIC0_SDA</text>
<text x="338.1" y="306.6">POWER_+3V3</text>
<text x="506.6" y="308.4">POWER_+3V3</text>
<text x="21.5" y="326">IIC0_SCL</text>
<text x="21.5" y="336.6">IIC0_SDA</text>
<text x="337.3" y="352.5">IIC0_SCL</text>
<text x="337.3" y="370.1">IIC0_SDA</text>
</g>
<g font-size="3.2">
<text x="435.5" y="56.5">B2</text>
<text x="440.9" y="58.2">ADC_RDY</text>
<text x="475" y="58.2">E3</text>
<text x="435.3" y="60">C2</text>
<text x="435.3" y="63.5">C1</text>
<text x="440.9" y="61.8">CLK</text>
<text x="440.9" y="65.3">DNC</text>
<text x="461.1" y="60">TX_SUP</text>
<text x="467.7" y="63.5">TX3</text>
<text x="475" y="65.3">D2</text>
<text x="475" y="61.8">C3</text>
<text x="435.3" y="67.1">D3</text>
<text x="435.5" y="70.6">E2</text>
<text x="440.9" y="68.8">GND</text>
<text x="467.7" y="70.6">TX1</text>
<text x="467.7" y="67.1">TX2</text>
<text x="475" y="68.8">B3</text>
<text x="435.5" y="74.1">E1</text>
<text x="435.5" y="77.6">A1</text>
<text x="440.9" y="72.4">I2C_CLK</text>
<text x="440.9" y="75.9">I2C_DAT</text>
<text x="460.7" y="74.1">RX_SUP</text>
<text x="460.9" y="77.6">RESETZ</text>
<text x="475" y="75.9">D1</text>
<text x="475" y="72.4">A2</text>
<text x="435.5" y="81.2">B1</text>
<text x="440.9" y="79.4">INM</text>
<text x="440.9" y="82.9">INP</text>
<text x="461.8" y="81.2">IO_SUP</text>
<text x="475" y="79.4">A3</text>
<text x="176.5" y="105.9">1</text>
<text x="179.8" y="107.6">RC0_2</text>
<text x="204" y="103.3" transform="rotate(-90 204 103.3)">49</text>
<text x="223.9" y="107.6">RE0</text>
<text x="231.6" y="105.9">48</text>
<text x="176.5" y="109.4">2</text>
<text x="176.5" y="112.9">3</text>
<text x="179.8" y="111.2">RC0_1</text>
<text x="205.4" y="108.3" transform="rotate(-90 205.4 108.3)">EP</text>
<text x="223.9" y="111.2">CE0</text>
<text x="231.6" y="112.9">46</text>
<text x="231.6" y="109.4">47</text>
<text x="176.5" y="116.4">4</text>
<text x="176.5" y="120">5</text>
<text x="179.8" y="114.7">RC0_0</text>
<text x="179.8" y="118.2">VREF_2V5</text>
<text x="223.9" y="114.7">DE0</text>
<text x="224.1" y="118.2">SE0</text>
<text x="231.6" y="120">44</text>
<text x="231.6" y="116.4">45</text>
<text x="176.5" y="123.5">6</text>
<text x="179.8" y="121.7">AVDD_REG</text>
<text x="179.8" y="125.3">DVDD</text>
<text x="212.7" y="121.7">AGND_REF</text>
<text x="214.1" y="125.3">VREF_1V8</text>
<text x="231.6" y="123.5">43</text>
<text x="176.5" y="127">7</text>
<text x="176.5" y="130.6">8</text>
<text x="179.8" y="128.8">DNC</text>
<text x="220.9" y="128.8">AGND</text>
<text x="231.6" y="130.6">41</text>
<text x="231.6" y="127">42</text>
<text x="174.8" y="137.6">10</text>
<text x="176.5" y="134.1">9</text>
<text x="179.8" y="132.3">VBIAS0</text>
<text x="179.8" y="135.9">VZERO0</text>
<text x="214.4" y="135.9">AIN4/LPF0</text>
<text x="221.2" y="132.3">AVDD</text>
<text x="231.6" y="137.6">39</text>
<text x="231.6" y="134.1">40</text>
<text x="174.8" y="141.1">11</text>
<text x="179.8" y="139.4">DNC</text>
<text x="179.8" y="142.9">XTALI</text>
<text x="223" y="142.9">AIN1</text>
<text x="223" y="139.4">AIN0</text>
<text x="231.6" y="141.1">38</text>
<text x="174.8" y="144.7">12</text>
<text x="174.8" y="148.2">13</text>
<text x="179.8" y="146.4">XTALO</text>
<text x="179.8" y="150">DGND</text>
<text x="199.6" y="150">AIN3/BUF_VREF1V8</text>
<text x="223" y="146.4">AIN2</text>
<text x="231.6" y="148.2">36</text>
<text x="231.6" y="144.7">37</text>
<text x="360" y="149.8">4</text>
<text x="383.3" y="149.8">1</text>
<text x="174.8" y="151.7">14</text>
<text x="174.8" y="155.3">15</text>
<text x="179.8" y="153.5">DVDD_REG_1V8</text>
<text x="222.1" y="153.5">AFE2</text>
<text x="231.6" y="155.3">34</text>
<text x="231.6" y="151.7">35</text>
<text x="366.1" y="151.2">G1A RA</text>
<text x="174.8" y="158.8">16</text>
<text x="179.8" y="157">CS#</text>
<text x="179.8" y="160.5">SCLK</text>
<text x="219.8" y="160.5">RCAL1</text>
<text x="222.1" y="157">AFE1</text>
<text x="231.6" y="158.8">33</text>
<text x="360" y="156.9">3</text>
<text x="360" y="160.4">5</text>
<text x="365.7" y="157.6">G1C RC</text>
<text x="366.1" y="161.8">G2A PC</text>
<text x="383.3" y="156.9">2</text>
<text x="383.3" y="160.4">7</text>
<text x="174.8" y="162.3">17</text>
<text x="174.8" y="165.8">18</text>
<text x="179.8" y="164.1">MOSI</text>
<text x="179.8" y="167.6">MISO</text>
<text x="212.3" y="167.6">VBIAS_CAP</text>
<text x="219.8" y="164.1">RCAL0</text>
<text x="231.6" y="165.8">31</text>
<text x="231.6" y="162.3">32</text>
<text x="360" y="167.5">8</text>
<text x="383.3" y="167.5">6</text>
<text x="174.8" y="169.4">19</text>
<text x="174.8" y="172.9">20</text>
<text x="179.8" y="171.1">GPIO0</text>
<text x="221.2" y="171.1">AVDD</text>
<text x="231.6" y="172.9">29</text>
<text x="231.6" y="169.4">30</text>
<text x="360" y="171">9</text>
<text x="366.1" y="168.5">G2C PA</text>
<text x="366.1" y="172.4">G3A IA</text>
<text x="383.3" y="171">12</text>
<text x="174.8" y="176.4">21</text>
<text x="174.8" y="179.9">22</text>
<text x="179.8" y="174.7">GPIO1</text>
<text x="179.8" y="178.2">GPIO2</text>
<text x="220.9" y="174.7">AGND</text>
<text x="222.1" y="178.2">AFE4</text>
<text x="231.6" y="179.9">27</text>
<text x="231.6" y="176.4">28</text>
<text x="358.2" y="178">10</text>
<text x="366.1" y="178.7">G3C IC</text>
<text x="383.3" y="178">11</text>
<text x="174.8" y="183.5">23</text>
<text x="179.8" y="181.7">RESET#</text>
<text x="179.8" y="185.2">DGND</text>
<text x="220" y="185.2">IOVDD</text>
<text x="222.1" y="181.7">AFE3</text>
<text x="231.6" y="183.5">26</text>
<text x="174.8" y="187">24</text>
<text x="179.8" y="188.8">DNC</text>
<text x="220.7" y="188.8">DGND</text>
<text x="231.6" y="187">25</text>
<text x="46.2" y="222.3">4</text>
<text x="62.1" y="222.3">3</text>
<text x="240.2" y="223.1">3</text>
<text x="240.2" y="226.6">5</text>
<text x="354.7" y="225.8">1</text>
<text x="358" y="227.6">1</text>
<text x="367.7" y="227.6">2</text>
<text x="370.9" y="225.8">2</text>
<text x="46.2" y="229.3">1</text>
<text x="62.1" y="229.3">2</text>
<text x="240.2" y="233.7">6</text>
<text x="240.2" y="230.1">7</text>
<text x="354.7" y="229.3">3</text>
<text x="354.7" y="232.9">5</text>
<text x="358" y="231.1">3</text>
<text x="367.7" y="231.1">4</text>
<text x="370.9" y="232.9">6</text>
<text x="370.9" y="229.3">4</text>
<text x="240.2" y="237.2">4</text>
<text x="354.7" y="236.4">7</text>
<text x="354.7" y="239.9">9</text>
<text x="358" y="234.6">5</text>
<text x="358" y="238.2">7</text>
<text x="367.7" y="238.2">8</text>
<text x="367.7" y="234.6">6</text>
<text x="370.9" y="239.9">10</text>
<text x="370.9" y="236.4">8</text>
<text x="240.2" y="240.7">2PJ-342</text>
<text x="352.9" y="243.4">11</text>
<text x="358" y="241.7">9</text>
<text x="358" y="245.2">11</text>
<text x="365.9" y="245.2">12</text>
<text x="365.9" y="241.7">10</text>
<text x="370.9" y="243.4">12</text>
<text x="352.9" y="247">13</text>
<text x="352.9" y="250.5">15</text>
<text x="358" y="248.7">13</text>
<text x="365.9" y="248.7">14</text>
<text x="370.9" y="250.5">16</text>
<text x="370.9" y="247">14</text>
<text x="358" y="252.3">15</text>
<text x="365.9" y="252.3">16</text>
<text x="369.8" y="293.8" transform="rotate(-90 369.8 293.8)">6</text>
<text x="363.5" y="296.4">1</text>
<text x="363.5" y="299.9">2</text>
<text x="366.8" y="298.1">1</text>
<text x="371.2" y="296.3" transform="rotate(-90 371.2 296.3)">6</text>
<text x="363.5" y="303.4">3</text>
<text x="366.8" y="301.7">2</text>
<text x="366.8" y="305.2">3</text>
<text x="363.5" y="306.9">4</text>
<text x="366.8" y="308.7">4</text>
<text x="371.2" y="310.8" transform="rotate(-90 371.2 310.8)">5</text>
<text x="369.8" y="313.3" transform="rotate(-90 369.8 313.3)">5</text>
<text x="53.1" y="326.4">1</text>
<text x="53.1" y="329.9">2</text>
<text x="56.3" y="328.1">SCL/SPC</text>
<text x="110.3" y="328.1">INT1</text>
<text x="118.7" y="329.9">11</text>
<text x="118.7" y="326.4">12</text>
<text x="53.1" y="333.4">3</text>
<text x="56.3" y="331.6">CS</text>
<text x="56.3" y="335.2">SDO/SA0</text>
<text x="105.3" y="335.2">VDD_IO</text>
<text x="110.3" y="331.6">INT2</text>
<text x="118.7" y="333.4">10</text>
<text x="53.1" y="336.9">4</text>
<text x="53.1" y="340.5">5</text>
<text x="56.3" y="338.7">SDA/SDI/SDO</text>
<text x="110.5" y="338.7">VDD</text>
<text x="118.7" y="340.5">8</text>
<text x="118.7" y="336.9">9</text>
<text x="53.1" y="344">6</text>
<text x="56.3" y="342.2">RES</text>
<text x="56.3" y="345.8">GND</text>
<text x="110.1" y="345.8">GND</text>
<text x="110.1" y="342.2">GND</text>
<text x="118.7" y="344">7</text>
</g>
<text font-size="2.1" fill="#000080" x="404.3" y="370.5">Title : ESDC传感器板</text>
<g font-size="1.6" fill="#000080">
<text x="404.3" y="353.3">Comment1 : AD5940, LIS2DH12, AFE4404+SFH7060</text>
<text x="404.3" y="349.1">Comment2 : TMP117留FPC1的连接柔性板的接口</text>
<text x="404.3" y="365.4">File : BL618-G0-Camera+Audio</text>
<text x="404.3" y="361.6">Sheet : /</text>
<text x="404.3" y="375.7">Size : &quot;A3&quot;</text>
<text x="434.9" y="375.7">Date : 2023-06-23</text>
<text x="522.4" y="375.7">Rev : 1</text>
<text x="522.4" y="379.6">Id : /</text>
</g>
<g font-size="1.4" fill="#a00000">
<text x="34.9" y="1.9">1</text>
<text x="104.3" y="1.9">2</text>
<text x="173.7" y="1.9">3</text>
<text x="243.2" y="1.9">4</text>
<text x="312.6" y="1.9">5</text>
<text x="382.1" y="1.9">6</text>
<text x="451.5" y="1.9">7</text>
<text x="521" y="1.9">8</text>
<text x="1.1" y="35.2">A</text>
<text x="553.8" y="35.2">A</text>
<text x="1.1" y="104.6">B</text>
<text x="553.8" y="104.6">B</text>
<text x="1" y="174.1">C</text>
<text x="553.8" y="174.1">C</text>
<text x="1" y="243.5">D</text>
<text x="553.8" y="243.5">D</text>
<text x="1.1" y="313">E</text>
<text x="553.8" y="313">E</text>
<text x="1.1" y="382.4">F</text>
<text x="34.9" y="383.8">1</text>
<text x="104.3" y="383.8">2</text>
<text x="173.7" y="383.8">3</text>
<text x="243.2" y="383.8">4</text>
<text x="312.6" y="383.8">5</text>
<text x="382.1" y="383.8">6</text>
<text x="451.5" y="383.8">7</text>
<text x="521" y="383.8">8</text>
<text x="553.9" y="382.4">F</text>
</g>
</svg>
